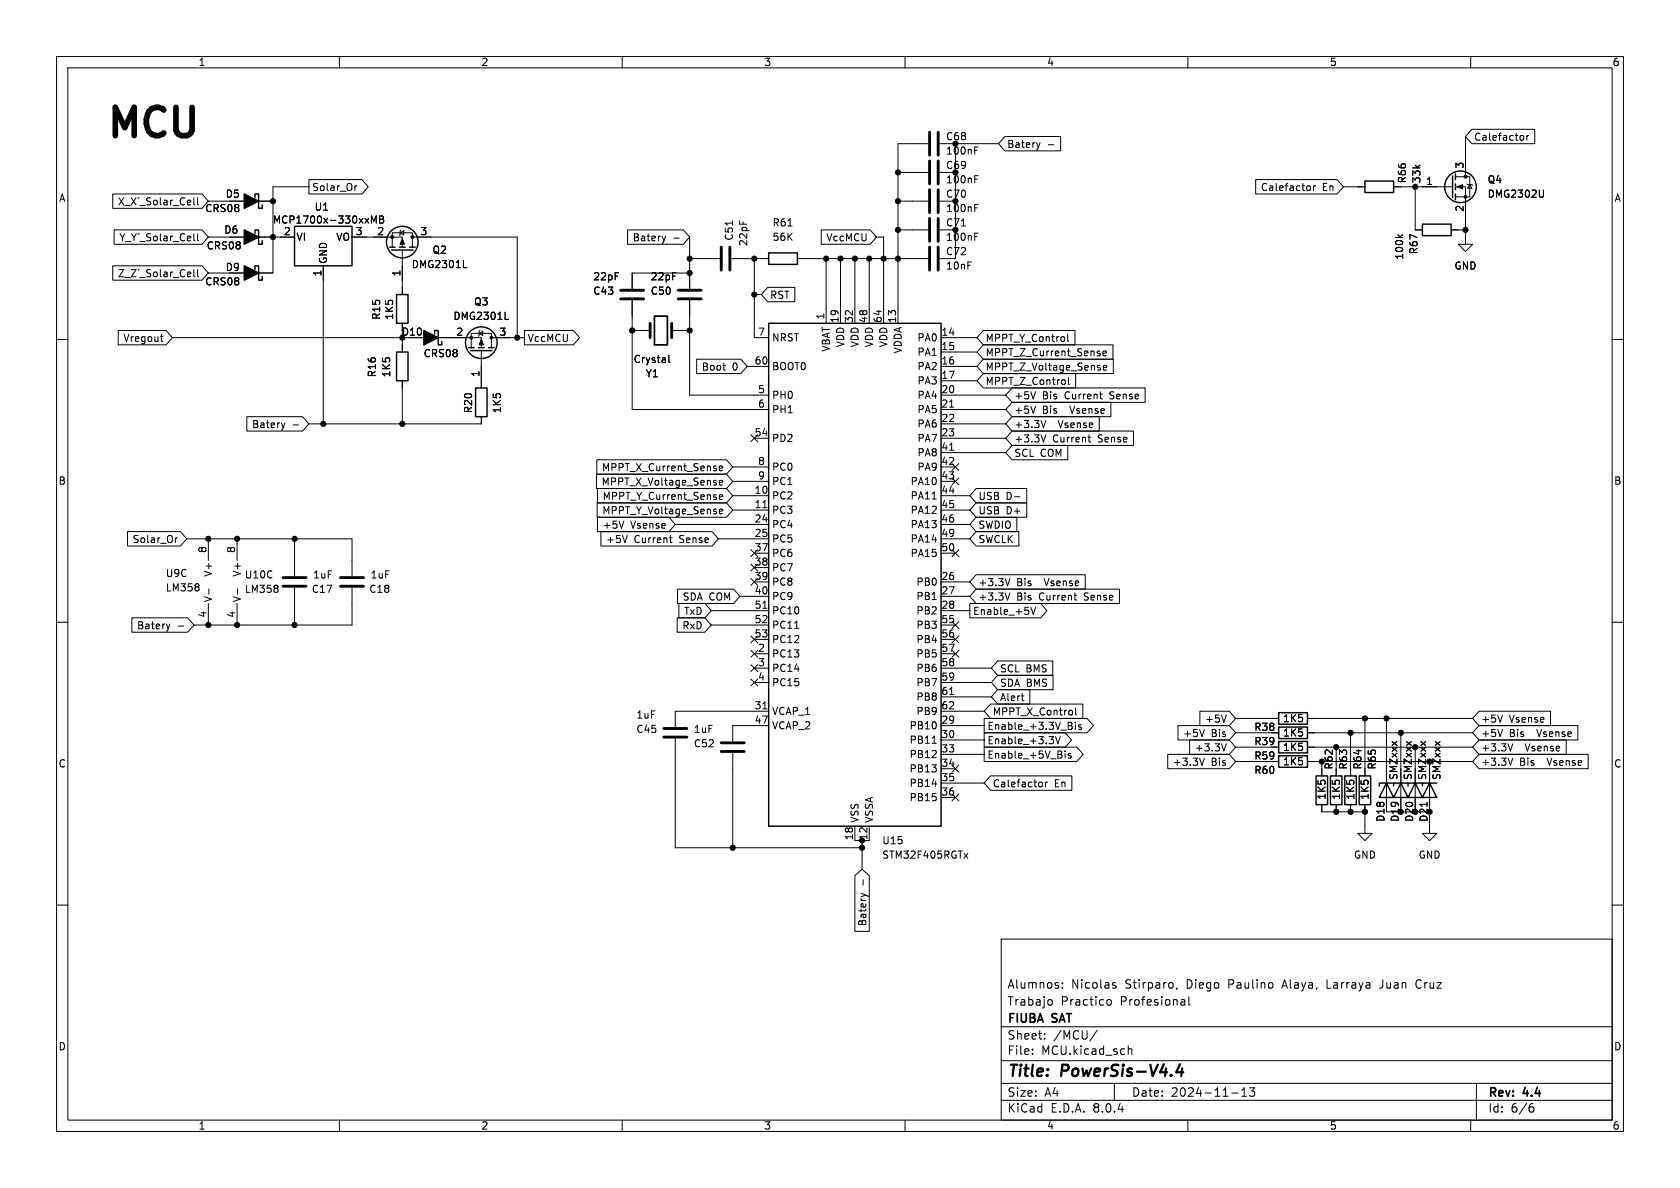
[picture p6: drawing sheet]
<svg xmlns="http://www.w3.org/2000/svg" width="297mm" height="210mm" viewBox="0 0 297 210" stroke-linecap="round" stroke-linejoin="round" font-family="sans-serif">
<g fill="none" stroke="#000" stroke-width=".18">
<path d="M10 10h277v190h-277zM12 12h273v186h-273zM60 10v2M110 10v2M160 10v2M210 10v2M260 10v2M19.9 34.3h15.8l1.1 1.3-1.1 1.2h-15.8zM21 35l.9 1.2M21.9 35l-.9 1.2M22.1 36.4h.9M23.2 35l.9 1.2"/>
<path d="M24.1 35l-.9 1.2M24.6 34.9l-.2 .2M24.7 36.4h1M26.7 35h-.5l-.2 .1v.3l.5 .3 .2 .3-.3 .2h-.5M27.3 35.4h.3l.2 .2v.4l-.2 .2h-.3l-.2-.2zM28.3 35v1l.2 .2M29 35.4h.5l.1 .8M29.6 35.7h-.5l-.1 .2 .1 .3h.5M30.2 35.4v.8M30.5 35.4l-.3 .2M30.6 36.4h1M32.6 35.1a.6 .6 0 0 0-.8 .4 .6 .6 0 0 0 .6 .7l.2-.1"/>
<path d="M33.1 35.8l.6-.1v-.3h-.4l-.2 .2 .1 .6h.5M34.3 35v1l.2 .2M34.9 35v1l.2 .2M36.8 35.6h11.5M54.6 31.7h9.4l1.1 1.3-1.1 1.3h-9.4zM54.6 33h-6.3v15.3h-11.5M63.1 32.8l-.4 .3M65.7 39.4v-1.2l.4 .9 .4-.9v1.2M67.1 38.2h.4l.3 .2-.3 .4 .3 .1v.3l-.2 .2h-.5zM67.1 38.8h.4M129.5 39.1v.7M139.3 39.9h.7"/>
<path d="M158.7 35.6h5.4M158.7 30.5h5.4M164.1 25.4h-5.4v31.8M166.1 35.6h2.8M166.1 30.5h2.8M166.1 25.4h10.4M168.9 25.4v20.3h-2.8M170 39.9h.7M172.3 31.7h.4M172.3 31.1h.6M172.3 26.6h.4M172.3 26h.6"/>
<path d="M172.3 36.7h.4M172.3 36.1h.6M177.6 24.1h9.9v2.6h-9.9l-1.1-1.3zM183.9 25.2l-.3 .9M185.3 25.6h1M222 31.7h14.4l1.1 1.3-1.1 1.3h-14.4zM231.4 32.8l.3 .3v.3l-.3 .3M232.2 32.8v.9M232.6 32.8l-.4 .3M237.5 33h3.8M246.4 33h3.8v7.6h1.3M251.5 33h5.3"/>
<path d="M257.3 33h1.8v10.2h1.2l-1.2 1.3-1.3-1.3h1.3M257.3 31.2h2.5v3.6h-2.5M259.1 24.1v7.1M259.3 32.5l.2 .1h.7l.1 .2M259.8 32.6l.4 .7h-.7zM260.2 22.9h11.1v2.5h-11.1l-1.1-1.3zM269.1 24l.3 .2v.4l-.3 .2M269.9 24v.8M270.3 24l-.4 .2M272.9 33.6v1l-.3 .3M10 60h2M19.9 47h15.8l1.1 1.3-1.1 1.2h-15.8z"/>
<path d="M20.2 40.6h15.5l1.1 1.3-1.1 1.3h-15.5zM20.9 58.4h8.5l1.1 1.3-1.1 1.3h-8.5zM21 47.7h.9l-.9 1.2h.9M21.2 41.3l.4 .7M21.6 42v.6M22.1 41.3l-.5 .7M22.1 49.1h.9M22.2 42.7h.9M23.2 47.7h.9l-.9 1.2h.9M23.3 41.3l.4 .7M23.7 42v.6M24.1 41.3l-.4 .7"/>
<path d="M24.6 41.2l-.2 .2M24.6 47.6l-.2 .2M24.7 42.7h1M24.7 49.1h1M26.7 41.4l-.5-.1-.2 .1v.4l.5 .2 .2 .3-.3 .3-.5-.1M26.7 47.7h-.5l-.3 .2 .1 .3 .6 .2v.4l-.2 .1h-.5M27.2 48.2l.2-.1 .3 .1 .1 .5-.1 .2h-.3l-.2-.1zM27.3 41.8l.3-.1 .2 .3v.3l-.2 .3-.3-.1-.2-.2zM28.3 59.5h.5M28.3 41.3v1.1l.2 .2M28.3 47.7v1l.2 .2M28.5 59.1v1.1l.3 .2"/>
<path d="M29 41.8h.5l.1 .8M29 48.1h.5l.1 .8M29.6 42l-.5 .1-.1 .2 .1 .3 .5-.1M29.6 48.4h-.5l-.1 .2 .1 .3h.5M30.2 41.7v.9M30.2 48.1v.8M30.5 59.7h40.6v2.5M30.5 41.7l-.3 .3M30.5 48.1l-.3 .2M30.6 42.7h1M30.6 49.1h1M32.6 41.4a.6 .6 0 0 0-.8 .5 .6 .6 0 0 0 .6 .7l.2-.1"/>
<path d="M32.6 47.8a.6 .6 0 0 0-.8 .4 .6 .6 0 0 0 .6 .7l.2-.1M33.1 42.2l.6-.2v-.2l-.4-.1-.2 .2 .1 .6h.5M33.1 48.5l.6-.1v-.3h-.4l-.2 .2 .1 .6h.5M34.3 41.3v1.1l.2 .2M34.3 47.7v1l.2 .2M34.9 41.3v1.1l.2 .2M34.9 47.7v1l.2 .2M36.8 41.9h15.3M57.1 47v27.9M62.2 41.9h8.9v1.8M69.3 43.7v-2.6h3.6v2.6M70.7 41.1l.7-.3v.7z"/>
<path d="M70.9 40.6l-.2 .2v.7l-.1 .2M71.1 44.2v7.9M71.1 57.2v1.2M72.4 59.7h12.7v1.8M72.9 41.9h18.5v17.8M81.9 47.3h.6M84.7 58.9l.6-.4v.8zM84.8 58.4l-.1 .1v.8l-.1 .1M86.9 59.7h5.8M89.3 56.5h.6M92.7 58.4h8.7l1.1 1.3-1.1 1.3h-8.7zM110.9 40.6h9.9l1.1 1.3-1.1 1.3h-9.9z"/>
<path d="M111.8 53.1v19.3h24.1M111.8 58.4h3.1M117.7 41.7l-.3 .9M118.7 58.4h3.2M119.1 42.1h1M121.9 45.7h5.4M121.9 48.3h-10.1v2.8M121.9 41.9v9.2M121.9 53.1v16.8h14M129.3 45.7h6.6M133.3 45.7v14h2.6M133.3 52.1h1.3"/>
<path d="M135.7 50.8h4.8v2.5h-4.8l-1.1-1.2zM141 45.7h23.1M145.2 40.6h8.6l1.1 1.3-1.1 1.3h-8.6zM146 45.7v11.5M148.6 45.7v11.5M151.1 45.7v11.5M153.7 45.7v11.5M154.9 41.9h1.3v15.3M158.7 40.6h5.4M166.1 40.6h2.8M166.4 59.7h6.3M172.3 41.8h.4"/>
<path d="M172.3 41.2h.6M173.8 58.4h16.2v2.6h-16.2l-1.1-1.3zM188.8 59.1v1.1l.1 .2M247.1 41.5l.5 .5M248 41.5l-.5 .4M256.5 40.6h2.6M285 60h2M43.6 73.7h9.9l1.1 1.2-1.1 1.3h-9.9zM50.4 74.8l-.3 .8M51.8 75.1h1M71.1 67.3v7.6M83.3 61.5v-2.6h3.6v2.6"/>
<path d="M85.1 62v6.6M85.1 73.7v1.2h-30.5M118.2 62.8v1.1l.2 .2M123.2 63.5h7.8l1.1 1.3-1.1 1.2h-7.8zM127.8 64.6h.5M128.1 65.4h.2M132.1 64.8h3.8M132.7 76.9l1.3 1.2M133.3 77.5h2.6M134 76.9l-1.3 1.2M166.4 62.2h6.3M166.4 64.8h6.3"/>
<path d="M166.4 67.3h6.3M166.4 69.9h11.4M166.4 72.4h11.4M166.4 74.9h11.4M166.4 77.5h11.4M167.9 72h.7M167.9 79.6h.7M173.8 66h16.4v2.6h-16.4l-1.1-1.3zM173.8 61h23v2.5h-23l-1.1-1.3zM173.8 63.5h23v2.5h-23l-1.1-1.2zM178.9 76.2h21.5v2.5h-21.5l-1.1-1.2zM178.9 73.7h15.4v2.5h-15.4l-1.1-1.3z"/>
<path d="M178.9 68.6h23.5v2.5h-23.5l-1.1-1.2zM178.9 71.1h17.5v2.6h-17.5l-1.1-1.3zM178.9 78.7h9.9v2.6h-9.9l-1.1-1.3zM183.1 69.3l-.4 1.2M183.1 71.8l-.4 1.3M184.9 76.9l-.4 1.2M184.9 74.3l-.4 1.3M188.3 67.3v.6M188.9 66.7v1.1l.2 .2M192.3 77.3h.5M192.5 78l.3 .1M194.4 69.7h.5"/>
<path d="M194.8 70.5h.1M195 62.5l.6-.1-.1-.3h-.3l-.2 .1 .1 .6h.4M195.1 65l.6-.1-.1-.2-.4-.1-.1 .2v.6h.5M22.5 94h9.4l1.1 1.3-1.1 1.2h-9.4zM31.4 95.1l-.4 .2M33 95.3h29.2v6.6M36.8 95.3v3.8M41.9 95.3v3.8M52.1 95.3v6.6M105.4 83.8h23l1.1 1.3-1.1 1.3h-23zM105.5 81.3h22.9l1.1 1.3-1.1 1.2h-22.9zM105.6 88.9h22.8l1.1 1.3-1.1 1.2h-22.8z"/>
<path d="M105.6 91.4h12.7l1.1 1.3-1.1 1.3h-12.7zM105.6 86.4h22.8l1.1 1.2-1.1 1.3h-22.8zM106.2 94h19.7l1.1 1.3-1.1 1.2h-19.7zM110.3 92.1l-.4 1.3M110.9 94.7l-.4 1.2M118.3 95.1h.5M118.5 95.7l.3 .2M119.4 92.7h16.5M127 95.3h8.9M127.2 85.3l.6-.1-.1-.2-.4-.1-.1 .2v.6h.5M127.2 82.8l.6-.1-.1-.3h-.4l-.1 .2v.6h.5M127.2 87.9l.6-.1-.1-.3h-.4l-.1 .1v.6h.5"/>
<path d="M127.2 90.4l.6-.1-.1-.2-.4-.1-.1 .2v.6h.5M129.5 87.6h6.4M129.5 90.2h6.4M129.5 82.6h6.4M129.5 85.1h6.4M132.7 97.2l1.3 1.2M132.7 99.7l1.3 1.2M133.3 97.8h2.6M134 97.2l-1.3 1.2M134 99.7l-1.3 1.2M134.9 89.8h.7M164.8 88.2h.7"/>
<path d="M166.4 87.6h5M166.4 90.2h5M166.4 92.7h5M166.4 95.3h5M166.4 97.8h2.5M166.4 80h11.4M166.4 82.6h2.5M166.4 85.1h2.5M168.3 81.9l1.2 1.3M168.3 97.2l1.2 1.2M168.3 84.5l1.2 1.2M169.5 81.9l-1.2 1.3"/>
<path d="M169.5 97.2l-1.2 1.2M169.5 84.5l-1.2 1.2M172.6 94h7.5v2.5h-7.5l-1.2-1.2zM172.6 86.4h8.9v2.5h-8.9l-1.2-1.3zM172.6 88.9h8.9v2.5h-8.9l-1.2-1.2zM172.6 91.4h7.2v2.6h-7.2l-1.2-1.3zM179.3 87.8h1M10 110h2M23.3 109.2h9.9l1.1 1.3-1.1 1.3h-9.9zM30 110.3l-.3 .9M31.5 110.7h1M35.1 103.3v.3"/>
<path d="M35.1 103.9v.4M36.8 106.7v3.8M36.9 104.1v1M41.9 106.7v3.8M42 104.1v1M49.1 103.6v.3M49.1 104.1v.5M52.1 103.9v6.6M62.2 103.9v6.6h-27.9M119.7 109.2h4.9l1.1 1.3-1.1 1.3h-4.9zM119.8 104.1h9.9l1.1 1.3-1.1 1.3h-9.9zM120 106.7h4.6l1.1 1.3-1.1 1.2h-4.6z"/>
<path d="M125.7 108h10.2M125.7 110.5h10.2M130.8 105.4h5.1M132.7 115l1.3 1.2M132.7 112.4l1.3 1.2M132.7 102.3l1.3 1.2M132.7 117.5l1.3 1.2M133.3 115.6h2.6M133.3 102.9h2.6M133.3 118.1h2.6M133.3 100.3h2.6M133.3 113h2.6"/>
<path d="M134 115l-1.3 1.2M134 112.4l-1.3 1.2M134 102.3l-1.3 1.2M134 117.5l-1.3 1.2M134.9 107.5h.7M140.5 111.1h.7M166.4 115.6h2.5M166.4 102.9h5M166.4 105.4h5M166.4 108h5M166.4 118.1h8.9M166.4 110.5h2.5"/>
<path d="M166.4 113h2.5M168.3 115l1.2 1.2M168.3 112.4l1.2 1.2M168.3 109.9l1.2 1.2M169.5 115l-1.2 1.2M169.5 112.4l-1.2 1.2M169.5 109.9l-1.2 1.2M171.4 106.7h12.6l1.1 1.3-1.1 1.2h-12.6zM172.6 104.1h25.3v2.6h-25.3l-1.2-1.3zM172.6 101.6h19.3v2.5h-19.3l-1.2-1.2zM176.4 116.8h9.7v2.6h-9.7l-1.1-1.3zM176.4 119.4h9.8v2.5h-9.8l-1.1-1.2z"/>
<path d="M178.5 104.8l-.4 1.3M178.5 102.3l-.4 1.2M182.2 107.4l.5 1.2 .4-1.2M189.9 105.2h.4M190.2 106.1h.1M285 110h2M119.4 130.6v19.3h33M129.5 133.1v16.8M132.7 120l1.3 1.3M133.3 120.7h2.6M134 120l-1.3 1.3M134.9 125.3h.7"/>
<path d="M135.9 128.3h-6.4v2.8M135.9 125.7h-16.5v2.8M164.8 131.4h.7M166.4 128.3h7.6M166.4 130.8h7.6M166.4 125.7h7.6M166.4 133.4h7.6M166.4 135.9h2.5M166.4 138.4h7.6M166.4 120.7h8.9M166.4 123.2h8.9M167.9 122.8h.7"/>
<path d="M168.3 135.3l1.2 1.2M169.5 135.3l-1.2 1.2M174 127h18.2l1.1 1.3-1.1 1.2h-18.2zM174 132.1h16.4l1.1 1.3-1.1 1.2h-16.4zM174 129.5h14.3l1.1 1.3-1.1 1.3h-14.3zM175.1 124.5h16.3v2.5h-16.3l-1.1-1.3zM175.1 137.2h14.4v2.5h-14.4l-1.1-1.3zM176.4 121.9h5.7v2.6h-5.7l-1.1-1.3zM180.5 123h.5M180.9 123.9h.1M184 138.3l.3 .2v.4l-.3 .2M184.8 138.3v.8"/>
<path d="M185.2 138.3l-.4 .2M185.5 130.2h.7l-.4 .5M186.2 130.8v.6M186.6 130.2l.4 1.3 .4-1.3M188.3 132.8v.1M188.3 133.2v.8M189.3 133.2h-.3l-.2 .2 .1 .1 .4 .2v.3h-.5M190.1 127.7v.1M190.1 128.1v.8M190.2 125.1v1.1l.1 .2M191.1 128.2l-.3-.1-.1 .2v.2l.4 .1v.3h-.4M206.4 133.3h10.9l1.1 1.3-1.1 1.3h-10.9z"/>
<path d="M208.3 128.3h9l1.1 1.2-1.1 1.3h-9zM210.3 130.8h7l1.1 1.3-1.1 1.3h-7zM212.1 125.7h5.2l1.1 1.3-1.1 1.3h-5.2zM212.9 134l-.4 1.3M212.9 128.9l-.4 1.3M216.8 131.5l-.4 1.3M216.8 126.4l-.4 1.3M218.4 134.6h7.7M218.4 132.1h7.7M218.4 127h7.7M218.4 129.5h7.7M231.1 134.6h29.2"/>
<path d="M231.1 132.1h29.2M231.1 127h29.2M231.1 129.5h29.2M233.7 134.6v2.6M236.2 132.1v5.1M238.8 129.5v7.7M241.3 127v10.2M245.1 127v16.5h7.6M247.6 129.5v6.4M247.6 138.4v5.1M250.2 132.1v3.8M250.2 138.4v5.1"/>
<path d="M252.7 138.4v8.9h-1.2l1.2 1.3 1.3-1.3h-1.3M261.5 125.7h12.6v2.6h-12.6l-1.2-1.3zM261.5 133.3h19.3v2.6h-19.3l-1.2-1.3zM261.5 128.3h17.4v2.5h-17.4l-1.2-1.3zM261.5 130.8h15.4v2.6h-15.4l-1.2-1.3zM265.6 126.4l-.4 1.3M265.6 128.9l-.4 1.3M267.4 134l-.4 1.3M267.4 131.5l-.4 1.3M10 160h2M151.1 154.8l1.3-1.1 1.3 1.1v9.8h-2.6zM151.1 146.1v2.5h1.3v5.1"/>
<path d="M152.2 157.9l.9 .3M152.6 155.5v1M153.7 146.1v2.5M166.4 141h2.5M168.3 140.4l1.2 1.2M169.5 140.4l-1.2 1.2M170.4 150.9l.7 .8M171.1 150.9l-.7 .8M233.7 142.2v1.3h7.6M236.2 142.2v1.3M238.8 142.2v1.3M241.3 142.2v5.1h-1.3l1.3 1.3 1.3-1.3h-1.3"/>
<path d="M252.3 141.8v.8M285 160h2M177 166h108v32h-108zM185.5 176.7l.4 .1 .1 .2v.6l-.5 .1M187.8 174.6v.1M187.8 173.8v.1M195.7 177l.3-.3 .3 .1 .2 .2v.4l-.2 .2-.3 .1-.3-.3M196.7 174.1l.4 .1 .2 .2-.1 .2-.4 .1M196.7 173.8h.5M208.1 174.6l-.1 .3M209 176.7h.2l.3 .2v.8M209.5 177.6l-.5 .1"/>
<path d="M209.5 177.1h-.5M210.2 176.2v1.3l.2 .2M243.9 174.7h.1M250.6 173.3l-.3 .5 .1 .5 .2 .3M60 198v2M110 198v2M160 198v2M177 194.5h108M177 191.5h108M177 187.5h108M177 181.5h108M182.5 186.3v.1"/>
<path d="M182.5 185.5v.1M184.7 183.6v.1M184.7 182.8v.1M194 182.1l-1.3 2M197 191.5v3M199.5 184.9v1.5M199.5 185.5l.2-.1 .3 .1 .1 .9M210 198v2M217.7 193.2h1.2M219.5 193.8h.9M219.5 192.7l.5-.4v1.5M220.9 192.3h.9l-.5 .6 .4 .1v.7l-.2 .1h-.4l-.2-.1"/>
<path d="M260 198v2M261 191.5v6.5M270.6 195.7h.3l.3 .3-.1 .5-.5 .1M271 195.1l-.4 .1"/>
</g>
<path d="M208.6 188.1l-.6 1.4h1.2M209 188.9l-.2 1.3" fill="none" stroke="#000" stroke-width=".4"/>
<g fill="none" stroke="#000" stroke-width=".25">
<path d="M45.1 34.9v-.6h.6v2.5h.7v-.6M241.3 32h5.1v2h-5.1zM251.5 39.6h5v2.1h-5zM256.8 31.1v3.8M257.3 30.7v1.1M257.3 32.5v1M257.3 34.3v1M45.1 41.3v-.7h.6v2.6h.7v-.7M45.1 47.6v-.6h.6v2.5h.7v-.6M52.1 40h10.1v7h-10.1zM68.8 43.7h1M69.2 44.2h3.8"/>
<path d="M70.1 52.1h2v5.1h-2zM70.6 43.7h1M72.4 43.7h1M76.8 59.1v-.7h.7v2.6h.6v-.7M135.9 44.7h5.1v2h-5.1zM135.9 57.2h30.5v88.9h-30.5zM70.1 62.2h2v5.1h-2zM82.8 61.5h1M83.2 62h3.8M84.1 68.6h2v5.1h-2zM84.6 61.5h1M86.4 61.5h1"/>
<path d="M226.1 133.6h5v2h-5zM226.1 131.1h5v2h-5zM226.1 126h5v2h-5zM226.1 128.5h5v2.1h-5zM232.7 137.2h2v5h-2zM235.2 137.2h2v5h-2zM237.7 137.2h2.1v5h-2.1zM240.3 137.2h2v5h-2zM245.1 138.4l1.3 2.6h-2.6zM246.4 138.4h-2.6v.5M247.6 138.4l1.3 2.6h-2.5zM248.9 138.4h-2.5v.5"/>
<path d="M250.2 138.4l1.3 2.6h-2.6zM251.5 138.4h-2.6v.5M252.7 138.4l1.3 2.6h-2.5zM254 138.4h-2.5v.5"/>
<circle cx="258.2" cy="33" r="2.79"/>
<circle cx="71.1" cy="42.8" r="2.79"/>
<circle cx="85.1" cy="60.6" r="2.79"/>
</g>
<g fill="none" stroke="#000" stroke-width=".51">
<path d="M164.3 23.4v4M164.3 28.4v4.1M164.3 33.5v4.1M164.3 38.6v4.1M165.9 23.4v4M165.9 28.4v4.1M165.9 33.5v4.1M165.9 38.6v4.1M109.7 52.8h4.1M109.7 51.3h4.1M114.9 57.2v2.5M118.7 57.2v2.5"/>
<path d="M119.9 52.8h4.1M119.9 51.3h4.1M127.5 43.7v4.1M129 43.7v4.1M164.3 43.7v4.1M165.9 43.7v4.1M50 102.1h4.1M50 103.6h4.1M60.2 102.1h4.1M60.2 103.6h4.1M117.3 130.3h4.1M117.3 128.8h4.1"/>
<path d="M127.5 132.8h4.1M127.5 131.3h4.1"/>
</g>
<path d="M43.2 34.3l2.5 1.3-2.5 1.2zM43.2 40.6l2.5 1.3-2.5 1.3zM43.2 47l2.5 1.3-2.5 1.2zM74.9 58.4l2.6 1.3-2.6 1.3z" fill="#000" stroke="#000" stroke-width=".25"/>
<g fill="#000" stroke="#000" stroke-width=".18">
<path d="M257.6 33l1-.4v.8zM71.1 42.2l.4 1h-.8zM85.1 59.9l.4 1.1h-.8z"/>
<circle cx="48.3" cy="35.6" r=".46"/>
<circle cx="158.7" cy="30.5" r=".46"/>
<circle cx="158.7" cy="35.6" r=".46"/>
<circle cx="168.9" cy="25.4" r=".46"/>
<circle cx="168.9" cy="30.5" r=".46"/>
<circle cx="168.9" cy="35.6" r=".46"/>
<circle cx="250.2" cy="33" r=".46"/>
<circle cx="259.1" cy="31.2" r=".25"/>
<circle cx="259.1" cy="34.8" r=".25"/>
<circle cx="48.3" cy="41.9" r=".46"/>
<circle cx="69.3" cy="41.9" r=".25"/>
<circle cx="72.9" cy="41.9" r=".25"/>
<circle cx="83.3" cy="59.7" r=".25"/>
<circle cx="86.9" cy="59.7" r=".25"/>
<circle cx="91.4" cy="59.7" r=".46"/>
<circle cx="111.8" cy="58.4" r=".46"/>
<circle cx="121.9" cy="48.3" r=".46"/>
<circle cx="121.9" cy="45.7" r=".46"/>
<circle cx="121.9" cy="58.4" r=".46"/>
<circle cx="133.3" cy="45.7" r=".46"/>
<circle cx="133.3" cy="52.1" r=".46"/>
<circle cx="146" cy="45.7" r=".46"/>
<circle cx="148.6" cy="45.7" r=".46"/>
<circle cx="151.1" cy="45.7" r=".46"/>
<circle cx="153.7" cy="45.7" r=".46"/>
<circle cx="156.2" cy="45.7" r=".46"/>
<circle cx="158.7" cy="40.6" r=".46"/>
<circle cx="158.7" cy="45.7" r=".46"/>
<circle cx="168.9" cy="40.6" r=".46"/>
<circle cx="259.1" cy="40.6" r=".46"/>
<circle cx="57.1" cy="74.9" r=".46"/>
<circle cx="71.1" cy="74.9" r=".46"/>
<circle cx="36.8" cy="95.3" r=".46"/>
<circle cx="41.9" cy="95.3" r=".46"/>
<circle cx="52.1" cy="95.3" r=".46"/>
<circle cx="36.8" cy="110.5" r=".46"/>
<circle cx="41.9" cy="110.5" r=".46"/>
<circle cx="52.1" cy="110.5" r=".46"/>
<circle cx="233.7" cy="134.6" r=".46"/>
<circle cx="236.2" cy="132.1" r=".46"/>
<circle cx="238.8" cy="129.5" r=".46"/>
<circle cx="241.3" cy="127" r=".46"/>
<circle cx="245.1" cy="127" r=".46"/>
<circle cx="247.6" cy="129.5" r=".46"/>
<circle cx="250.2" cy="132.1" r=".46"/>
<circle cx="252.7" cy="134.6" r=".46"/>
<circle cx="129.5" cy="149.9" r=".46"/>
<circle cx="152.4" cy="149.9" r=".46"/>
<circle cx="236.2" cy="143.5" r=".46"/>
<circle cx="238.8" cy="143.5" r=".46"/>
<circle cx="241.3" cy="143.5" r=".46"/>
</g>
<path d="M115.7 55.9h2.3v5.1h-2.3z" fill="none" stroke="#000" stroke-width=".3"/>
<text font-size="7" x="18.5" y="24.6">MCU</text>
<g font-size="2.8">
<text x="178" y="190.9">Title:</text>
<text x="187.7" y="190.9">PowerSis-V4.4</text>
</g>
<g font-size="2.1">
<text x="178" y="178">Trabajo</text>
<text x="178" y="175">Alumnos:</text>
<text x="187.5" y="178">Practico</text>
<text x="189.4" y="175">Nicolas</text>
<text x="198.1" y="178">Profesional</text>
<text x="199" y="175">Stirparo,</text>
<text x="209.9" y="175">Diego</text>
<text x="217.4" y="175">Paulino</text>
<text x="227.1" y="175">Alaya,</text>
<text x="235.1" y="175">Larraya</text>
<text x="244.7" y="175">Juan</text>
<text x="251.2" y="175">Cruz</text>
<text x="178" y="184">Sheet:</text>
<text x="178" y="181.2">FIUBA</text>
<text x="186.1" y="181.2">SAT</text>
<text x="186.2" y="184">/MCU/</text>
<text x="178" y="186.7">File:</text>
<text x="184.1" y="186.7">MCU.kicad_sch</text>
<text x="178" y="196.9">KiCad</text>
<text x="178" y="194.1">Size:</text>
<text x="184.7" y="194.1">A4</text>
<text x="185.7" y="196.9">E.D.A.</text>
<text x="193.3" y="196.9">8.0.4</text>
<text x="200" y="194.1">Date:</text>
<text x="207" y="194.1">2024-11-13</text>
<text x="263" y="194.3">Rev:</text>
<text x="263" y="196.9">Id:</text>
<text x="267.1" y="196.9">6/6</text>
<text x="269.4" y="194.3">4.4</text>
</g>
<g font-size="1.8">
<text x="35" y="11.9">1</text>
<text x="85" y="11.9">2</text>
<text x="135" y="11.9">3</text>
<text x="185" y="11.9">4</text>
<text x="235" y="11.9">5</text>
<text x="285" y="11.9">6</text>
<text x="167.1" y="27.5">100nF</text>
<text x="167.1" y="25">C68</text>
<text x="178" y="26.4">Batery</text>
<text x="258.8" y="29.9" transform="rotate(-90 258.8 29.9)">3</text>
<text x="260.5" y="25.1">Calefactor</text>
<text x="10.3" y="35.9">A</text>
<text x="39.8" y="35.2">D5</text>
<text x="55.1" y="34">Solar_Or</text>
<text x="167.1" y="32.6">100nF</text>
<text x="167.1" y="30.1">C69</text>
<text x="167.1" y="35.2">C70</text>
<text x="222.8" y="34">Calefactor</text>
<text x="233.8" y="34">En</text>
<text x="248.8" y="32.5" transform="rotate(-90 248.8 32.5)">R66</text>
<text x="251.3" y="32.5" transform="rotate(-90 251.3 32.5)">33k</text>
<text x="252" y="32.8">1</text>
<text x="262.9" y="32.6">Q4</text>
<text x="262.9" y="35.2">DMG2302U</text>
<text x="285.3" y="35.9">A</text>
<text x="36.2" y="37.7">CRS08</text>
<text x="39.6" y="41.5">D6</text>
<text x="48.1" y="39.7">MCP1700x-330xxMB</text>
<text x="50.1" y="41.7">2</text>
<text x="55.5" y="37.4">U1</text>
<text x="62.8" y="41.7">3</text>
<text x="66.6" y="41.7">2</text>
<text x="74.2" y="41.7">3</text>
<text x="136.5" y="40.2">R61</text>
<text x="167.1" y="37.7">100nF</text>
<text x="167.1" y="40.2">C71</text>
<text x="258.8" y="37.5" transform="rotate(-90 258.8 37.5)">2</text>
<text x="36.4" y="44.3">CRS08</text>
<text x="52.3" y="42.8">VI</text>
<text x="58" y="46.7" transform="rotate(-90 58 46.7)">GND</text>
<text x="59.4" y="42.8">VO</text>
<text x="72.7" y="47.6">DMG2301L</text>
<text x="76.4" y="45.1">Q2</text>
<text x="111.8" y="42.9">Batery</text>
<text x="129.8" y="42.6" transform="rotate(-90 129.8 42.6)">C51</text>
<text x="132.3" y="43.6" transform="rotate(-90 132.3 43.6)">22pF</text>
<text x="136.5" y="42.8">56K</text>
<text x="146" y="42.9">VccMCU</text>
<text x="167.1" y="42.8">100nF</text>
<text x="167.1" y="45.3">C72</text>
<text x="167.1" y="47.9">10nF</text>
<text x="248.3" y="46" transform="rotate(-90 248.3 46)">100k</text>
<text x="250.8" y="45" transform="rotate(-90 250.8 45)">R67</text>
<text x="257" y="47.9">GND</text>
<text x="36.2" y="50.6">CRS08</text>
<text x="39.8" y="48.1">D9</text>
<text x="56.9" y="49" transform="rotate(-90 56.9 49)">1</text>
<text x="70.9" y="49" transform="rotate(-90 70.9 49)">1</text>
<text x="104.8" y="52.3">C43</text>
<text x="104.8" y="49.8">22pF</text>
<text x="114.9" y="52.3">C50</text>
<text x="114.9" y="49.8">22pF</text>
<text x="136" y="53">RST</text>
<text x="67.4" y="56.6" transform="rotate(-90 67.4 56.6)">R15</text>
<text x="69.7" y="56.6" transform="rotate(-90 69.7 56.6)">1K5</text>
<text x="71" y="59.5">D10</text>
<text x="80.1" y="56.7">DMG2301L</text>
<text x="80.6" y="59.4">2</text>
<text x="83.7" y="54.2">Q3</text>
<text x="88.2" y="59.4">3</text>
<text x="133.9" y="59.4">7</text>
<text x="145.8" y="56.6" transform="rotate(-90 145.8 56.6)">1</text>
<text x="148.3" y="57.2" transform="rotate(-90 148.3 57.2)">19</text>
<text x="150.9" y="57.2" transform="rotate(-90 150.9 57.2)">32</text>
<text x="153.4" y="57.2" transform="rotate(-90 153.4 57.2)">48</text>
<text x="156" y="57.2" transform="rotate(-90 156 57.2)">64</text>
<text x="158.5" y="57.2" transform="rotate(-90 158.5 57.2)">13</text>
<text x="166.3" y="59.4">14</text>
<text x="21.7" y="60.6">Vregout</text>
<text x="74.8" y="63.3">CRS08</text>
<text x="93.2" y="60.6">VccMCU</text>
<text x="111.9" y="64.4">Crystal</text>
<text x="124" y="65.7">Boot</text>
<text x="129.4" y="65.7">0</text>
<text x="133.3" y="64.5">60</text>
<text x="136.4" y="65.6">BOOT0</text>
<text x="136.4" y="60.6">NRST</text>
<text x="146.9" y="62.3" transform="rotate(-90 146.9 62.3)">VBAT</text>
<text x="149.5" y="61.5" transform="rotate(-90 149.5 61.5)">VDD</text>
<text x="152" y="61.5" transform="rotate(-90 152 61.5)">VDD</text>
<text x="154.5" y="61.5" transform="rotate(-90 154.5 61.5)">VDD</text>
<text x="157.1" y="61.5" transform="rotate(-90 157.1 61.5)">VDD</text>
<text x="159.6" y="62.6" transform="rotate(-90 159.6 62.6)">VDDA</text>
<text x="162.1" y="60.6">PA0</text>
<text x="162.1" y="63.1">PA1</text>
<text x="162.1" y="65.6">PA2</text>
<text x="166.3" y="62">15</text>
<text x="166.3" y="64.5">16</text>
<text x="174.1" y="60.6">MPPT_Y_Control</text>
<text x="174.1" y="63.2">MPPT_Z_Current_Sense</text>
<text x="174.1" y="65.7">MPPT_Z_Voltage_Sense</text>
<text x="66.6" y="66.8" transform="rotate(-90 66.6 66.8)">R16</text>
<text x="69.2" y="66.8" transform="rotate(-90 69.2 66.8)">1K5</text>
<text x="84.8" y="66.7" transform="rotate(-90 84.8 66.7)">1</text>
<text x="114.1" y="66.9">Y1</text>
<text x="133.9" y="69.6">5</text>
<text x="136.4" y="70.7">PH0</text>
<text x="162.1" y="68.2">PA3</text>
<text x="162.1" y="70.7">PA4</text>
<text x="166.3" y="67.1">17</text>
<text x="166.3" y="69.6">20</text>
<text x="174.1" y="68.3">MPPT_Z_Control</text>
<text x="179.2" y="70.8">+5V</text>
<text x="184.3" y="70.8">Bis</text>
<text x="188.3" y="70.8">Current</text>
<text x="196.5" y="70.8">Sense</text>
<text x="44.5" y="75.9">Batery</text>
<text x="83.7" y="73.1" transform="rotate(-90 83.7 73.1)">R20</text>
<text x="88.7" y="73.1" transform="rotate(-90 88.7 73.1)">1K5</text>
<text x="133.3" y="77.2">54</text>
<text x="133.9" y="72.1">6</text>
<text x="136.4" y="73.3">PH1</text>
<text x="162.1" y="73.3">PA5</text>
<text x="162.1" y="75.8">PA6</text>
<text x="166.3" y="72.1">21</text>
<text x="166.3" y="74.7">22</text>
<text x="166.3" y="77.2">23</text>
<text x="179.2" y="75.9">+3.3V</text>
<text x="179.2" y="73.3">+5V</text>
<text x="184.3" y="73.3">Bis</text>
<text x="187.3" y="75.9">Vsense</text>
<text x="189.5" y="73.3">Vsense</text>
<text x="106.3" y="83.5">MPPT_X_Current_Sense</text>
<text x="133.9" y="82.3">8</text>
<text x="136.4" y="78.3">PD2</text>
<text x="136.4" y="83.4">PC0</text>
<text x="162.1" y="78.3">PA7</text>
<text x="162.1" y="80.9">PA8</text>
<text x="162.1" y="83.4">PA9</text>
<text x="166.3" y="79.8">41</text>
<text x="166.3" y="82.3">42</text>
<text x="179.2" y="78.4">+3.3V</text>
<text x="179.2" y="81">SCL COM</text>
<text x="186.1" y="78.4">Current</text>
<text x="194.2" y="78.4">Sense</text>
<text x="10.3" y="85.9">B</text>
<text x="106.3" y="86">MPPT_X_Voltage_Sense</text>
<text x="106.4" y="88.6">MPPT_Y_Current_Sense</text>
<text x="133.3" y="87.4">10</text>
<text x="133.3" y="89.9">11</text>
<text x="133.9" y="84.8">9</text>
<text x="136.4" y="88.5">PC2</text>
<text x="136.4" y="86">PC1</text>
<text x="160.9" y="86">PA10</text>
<text x="160.9" y="88.5">PA11</text>
<text x="166.3" y="84.8">43</text>
<text x="166.3" y="87.4">44</text>
<text x="166.3" y="89.9">45</text>
<text x="172.9" y="88.6">USB</text>
<text x="177.9" y="88.6">D-</text>
<text x="285.3" y="85.9">B</text>
<text x="106.4" y="91.1">MPPT_Y_Voltage_Sense</text>
<text x="106.4" y="93.7">+5V</text>
<text x="111.5" y="93.7">Vsense</text>
<text x="133.3" y="92.5">24</text>
<text x="133.3" y="95">25</text>
<text x="136.4" y="91">PC3</text>
<text x="136.4" y="93.6">PC4</text>
<text x="160.9" y="91">PA12</text>
<text x="160.9" y="93.6">PA13</text>
<text x="166.3" y="92.5">46</text>
<text x="166.3" y="95">49</text>
<text x="172.9" y="91.1">USB</text>
<text x="172.9" y="93.7">SWDIO</text>
<text x="177.9" y="91.1">D+</text>
<text x="23.3" y="96.2">Solar_Or</text>
<text x="36.6" y="97.9" transform="rotate(-90 36.6 97.9)">8</text>
<text x="41.7" y="97.9" transform="rotate(-90 41.7 97.9)">8</text>
<text x="107" y="96.2">+5V</text>
<text x="112.1" y="96.2">Current</text>
<text x="120.2" y="96.2">Sense</text>
<text x="133.3" y="97.5">37</text>
<text x="133.3" y="100.1">38</text>
<text x="136.4" y="96.1">PC5</text>
<text x="136.4" y="98.7">PC6</text>
<text x="136.4" y="101.2">PC7</text>
<text x="160.9" y="96.1">PA14</text>
<text x="160.9" y="98.7">PA15</text>
<text x="166.3" y="97.5">50</text>
<text x="172.9" y="96.2">SWCLK</text>
<text x="29.2" y="102.2">U9C</text>
<text x="29.2" y="104.7">LM358</text>
<text x="37.7" y="106.6" transform="rotate(-90 37.7 106.6)">V-</text>
<text x="37.7" y="102.1" transform="rotate(-90 37.7 102.1)">V+</text>
<text x="42.8" y="106.6" transform="rotate(-90 42.8 106.6)">V-</text>
<text x="42.8" y="102.1" transform="rotate(-90 42.8 102.1)">V+</text>
<text x="43.2" y="102.5">U10C</text>
<text x="43.2" y="105">LM358</text>
<text x="55" y="105">C17</text>
<text x="55.3" y="102.5">1uF</text>
<text x="65.2" y="105">C18</text>
<text x="65.4" y="102.5">1uF</text>
<text x="120.6" y="106.4">SDA COM</text>
<text x="133.3" y="102.6">39</text>
<text x="133.3" y="105.2">40</text>
<text x="133.3" y="107.7">51</text>
<text x="136.4" y="103.7">PC8</text>
<text x="136.4" y="106.3">PC9</text>
<text x="161.9" y="103.7">PB0</text>
<text x="161.9" y="106.3">PB1</text>
<text x="166.3" y="102.6">26</text>
<text x="166.3" y="105.2">27</text>
<text x="166.3" y="107.7">28</text>
<text x="172.9" y="106.4">+3.3V</text>
<text x="172.9" y="103.8">+3.3V</text>
<text x="179.7" y="106.4">Bis</text>
<text x="179.7" y="103.8">Bis</text>
<text x="183.8" y="106.4">Current</text>
<text x="185" y="103.8">Vsense</text>
<text x="191.9" y="106.4">Sense</text>
<text x="24.1" y="111.4">Batery</text>
<text x="36.6" y="109.3" transform="rotate(-90 36.6 109.3)">4</text>
<text x="41.7" y="109.3" transform="rotate(-90 41.7 109.3)">4</text>
<text x="120.5" y="111.4">RxD</text>
<text x="120.8" y="108.9">TxD</text>
<text x="133.3" y="110.2">52</text>
<text x="133.3" y="112.8">53</text>
<text x="136.4" y="108.8">PC10</text>
<text x="136.4" y="111.4">PC11</text>
<text x="136.4" y="113.9">PC12</text>
<text x="161.9" y="108.8">PB2</text>
<text x="161.9" y="111.4">PB3</text>
<text x="161.9" y="113.9">PB4</text>
<text x="166.3" y="110.2">55</text>
<text x="166.3" y="112.8">56</text>
<text x="171.9" y="108.9">Enable_+5V</text>
<text x="133.9" y="115.3">2</text>
<text x="133.9" y="117.9">3</text>
<text x="136.4" y="116.4">PC13</text>
<text x="136.4" y="119">PC14</text>
<text x="161.9" y="116.4">PB5</text>
<text x="161.9" y="119">PB6</text>
<text x="166.3" y="115.3">57</text>
<text x="166.3" y="117.9">58</text>
<text x="176.7" y="119.1">SCL BMS</text>
<text x="133.3" y="125.5">31</text>
<text x="133.9" y="120.4">4</text>
<text x="136.4" y="121.5">PC15</text>
<text x="161.9" y="121.5">PB7</text>
<text x="161.9" y="124.1">PB8</text>
<text x="166.3" y="120.4">59</text>
<text x="166.3" y="122.9">61</text>
<text x="166.3" y="125.5">62</text>
<text x="176.7" y="124.1">Alert</text>
<text x="176.7" y="121.6">SDA BMS</text>
<text x="112.4" y="127.2">1uF</text>
<text x="112.4" y="129.8">C45</text>
<text x="122.6" y="129.8">1uF</text>
<text x="133.3" y="128">47</text>
<text x="136.4" y="126.6">VCAP_1</text>
<text x="136.4" y="129.1">VCAP_2</text>
<text x="160.7" y="129.1">PB10</text>
<text x="160.7" y="131.7">PB11</text>
<text x="161.9" y="126.6">PB9</text>
<text x="166.3" y="128">29</text>
<text x="166.3" y="130.6">30</text>
<text x="174.5" y="129.2">Enable_+3.3V_Bis</text>
<text x="174.5" y="131.8">Enable_+3.3V</text>
<text x="175.4" y="126.7">MPPT_X_Control</text>
<text x="209.1" y="130.5">+5V</text>
<text x="212.9" y="128">+5V</text>
<text x="214.1" y="130.5">Bis</text>
<text x="221.7" y="129.4">R38</text>
<text x="221.7" y="131.9">R39</text>
<text x="226.7" y="127.9">1K5</text>
<text x="226.7" y="130.4">1K5</text>
<text x="261.8" y="128">+5V</text>
<text x="261.8" y="130.5">+5V</text>
<text x="266.8" y="128">Vsense</text>
<text x="266.8" y="130.5">Bis</text>
<text x="272.1" y="130.5">Vsense</text>
<text x="10.3" y="135.9">C</text>
<text x="122.6" y="132.3">C52</text>
<text x="160.7" y="134.2">PB12</text>
<text x="160.7" y="136.8">PB13</text>
<text x="166.3" y="133.1">33</text>
<text x="166.3" y="135.6">34</text>
<text x="174.5" y="134.3">Enable_+5V_Bis</text>
<text x="207.3" y="135.6">+3.3V</text>
<text x="211.1" y="133">+3.3V</text>
<text x="214.1" y="135.6">Bis</text>
<text x="221.7" y="137">R60</text>
<text x="221.7" y="134.5">R59</text>
<text x="226.7" y="135.5">1K5</text>
<text x="226.7" y="132.9">1K5</text>
<text x="235.8" y="136.1" transform="rotate(-90 235.8 136.1)">R62</text>
<text x="238.4" y="136.1" transform="rotate(-90 238.4 136.1)">R63</text>
<text x="240.9" y="136.1" transform="rotate(-90 240.9 136.1)">R64</text>
<text x="243.4" y="136.1" transform="rotate(-90 243.4 136.1)">R65</text>
<text x="247.2" y="138" transform="rotate(-90 247.2 138)">SMZxxx</text>
<text x="249.8" y="138" transform="rotate(-90 249.8 138)">SMZxxx</text>
<text x="252.3" y="138" transform="rotate(-90 252.3 138)">SMZxxx</text>
<text x="254.9" y="138" transform="rotate(-90 254.9 138)">SMZxxx</text>
<text x="261.8" y="135.6">+3.3V</text>
<text x="261.8" y="133">+3.3V</text>
<text x="268.6" y="135.6">Bis</text>
<text x="269.8" y="133">Vsense</text>
<text x="273.9" y="135.6">Vsense</text>
<text x="285.3" y="135.9">C</text>
<text x="160.7" y="139.3">PB14</text>
<text x="160.7" y="141.8">PB15</text>
<text x="166.3" y="138.2">35</text>
<text x="166.3" y="140.7">36</text>
<text x="175.4" y="139.4">Calefactor</text>
<text x="186.4" y="139.4">En</text>
<text x="234.5" y="141.5" transform="rotate(-90 234.5 141.5)">1K5</text>
<text x="237.1" y="141.5" transform="rotate(-90 237.1 141.5)">1K5</text>
<text x="239.6" y="141.5" transform="rotate(-90 239.6 141.5)">1K5</text>
<text x="242.2" y="141.5" transform="rotate(-90 242.2 141.5)">1K5</text>
<text x="150.9" y="148.6" transform="rotate(-90 150.9 148.6)">18</text>
<text x="152" y="145.5" transform="rotate(-90 152 145.5)">VSS</text>
<text x="153.4" y="148.6" transform="rotate(-90 153.4 148.6)">12</text>
<text x="154.5" y="145.5" transform="rotate(-90 154.5 145.5)">VSSA</text>
<text x="155.9" y="149.5">U15</text>
<text x="245" y="145.4" transform="rotate(-90 245 145.4)">D18</text>
<text x="247.5" y="145.4" transform="rotate(-90 247.5 145.4)">D19</text>
<text x="250" y="145.4" transform="rotate(-90 250 145.4)">D20</text>
<text x="252.6" y="145.4" transform="rotate(-90 252.6 145.4)">D21</text>
<text x="155.9" y="152">STM32F405RGTx</text>
<text x="239.3" y="152">GND</text>
<text x="250.7" y="152">GND</text>
<text x="153.4" y="163.8" transform="rotate(-90 153.4 163.8)">Batery</text>
<text x="10.3" y="185.9">D</text>
<text x="285.3" y="185.9">D</text>
<text x="35" y="199.9">1</text>
<text x="85" y="199.9">2</text>
<text x="135" y="199.9">3</text>
<text x="185" y="199.9">4</text>
<text x="235" y="199.9">5</text>
<text x="285" y="199.9">6</text>
</g>
</svg>
